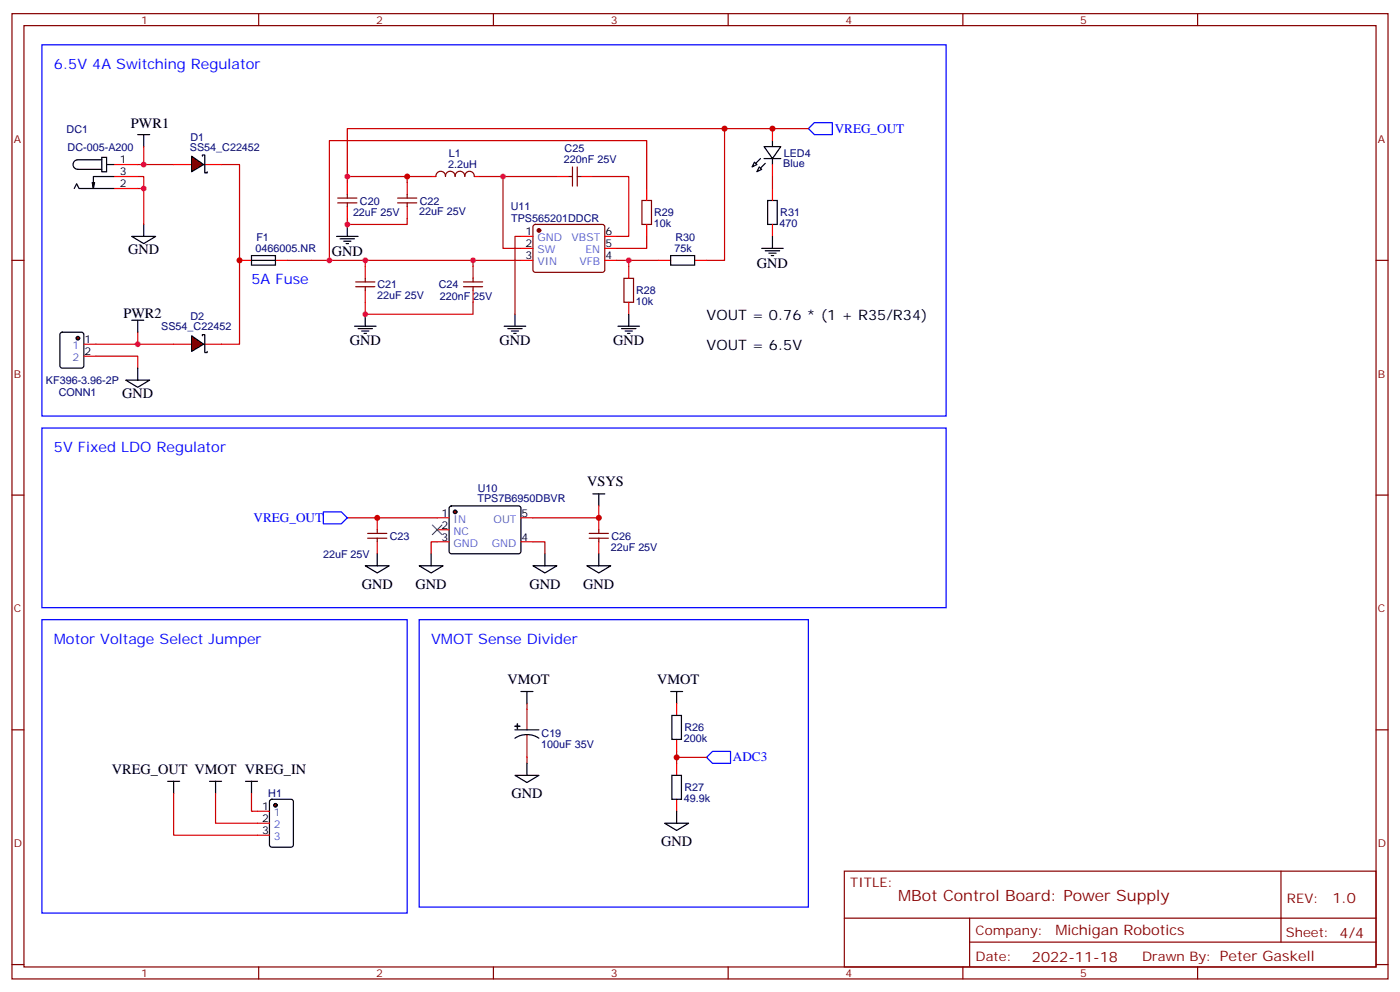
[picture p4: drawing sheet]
<svg xmlns="http://www.w3.org/2000/svg" width="412mm" height="292mm" viewBox="0 0 412 292" stroke-linecap="round" stroke-linejoin="round" font-family="sans-serif">
<g fill="none" stroke="#870000" stroke-width=".35">
<path d="M3.5 4h405.4v284.4h-405.4zM7.1 7.5h398.2v277.3h-398.2zM76.2 4v3.5M145.3 4v3.5M214.5 4v3.5M283.6 4v3.5M352.8 4v3.5M99.5 59.8h5.6M99.5 58.3h5.6M102.3 57.3v1M102.3 59.8v1M117.1 59.8h5.7"/>
<path d="M117.1 58.3h5.7M119.9 57.3v1M119.9 59.8v1M128.4 52a1.41 1.41 0 0 1 1.4-1.5 1.41 1.41 0 0 1 1.4 1.5M131.2 52a1.41 1.41 0 0 1 1.4-1.6 1.41 1.41 0 0 1 1.4 1.6M134.1 52a1.41 1.41 0 0 1 1.4-1.6 1.41 1.41 0 0 1 1.4 1.6 1.4 1.4 0 0 1 1.4-1.5 1.4 1.4 0 0 1 1.4 1.5M167.6 52h1M168.6 49.2v5.6M170 49.2v5.6M170 52h1.1M189.1 59.1h2.8v7h-2.8zM3.5 76.7h3.6"/>
<path d="M157.2 66.3l.5-.2 20 .1 .5 .6-.1 13-.7 .4h-20l-.4-.7v-12.7zM405.3 76.7h3.6M104.8 84.5h5.6M104.8 83h5.6M107.6 82v1M107.6 84.5v1M136.5 84.5h5.7M136.5 83h5.7M139.3 82v1M139.3 84.5v1M183.8 82h2.8v7h-2.8zM3.5 145.8h3.6"/>
<path d="M405.3 145.8h3.6M3.5 215h3.6M405.3 215h3.6M248.7 256.6h156.6v28.2h-156.6zM377.3 256.6v20.9M248.7 270.5h156.5M285.6 277.5h119.6M285.6 270.5v14.1M3.5 284.1h3.6M76.2 284.8v3.6M145.3 284.8v3.6M214.5 284.8v3.6"/>
<path d="M283.6 284.8v3.6M352.8 284.8v3.6M405.3 284.1h3.6"/>
</g>
<circle cx="158.7" cy="67.9" r=".53" fill="#870000" stroke="#870000" stroke-width=".35"/>
<g fill="none" stroke="#f00" stroke-width=".35">
<path d="M102.3 53.8v3.5M119.9 53.8v3.5M127 52h1.4M139.7 52h1.4M164 52h3.6M171.1 52h3.5M190.5 55.5v3.6M102.3 60.8v3.5M107.6 78.5v3.5M119.9 60.8v3.5M139.3 78.5v3.5M153.5 69.6h3.5"/>
<path d="M153.5 73.2h3.5M153.5 76.7h3.5M178.2 69.6h3.5M178.2 73.2h3.5M178.2 76.7h3.5M185.2 78.5v3.5M190.5 66.1v3.5M194 76.7h3.6M204.6 76.7h3.5M107.6 85.5v3.5M139.3 85.5v3.5M185.2 89v3.6"/>
</g>
<g fill="none" stroke="#c00" stroke-width=".35">
<path d="M40.6 55.5h1.7v10.6M40.6 52h1.7v3.5M42.3 43.2v5.3h-1.7M42.3 48.5h8.9M102.3 52v-14.1h111.1v38.8h-5.3M119.9 52h-17.6v1.8M127 52h-7.1v1.8M141.1 52h7.1M164 52h-15.8v21.2h5.3M174.6 52h10.6v17.6h-3.5M190.5 55.5v-14.1h-93.5v35.3M70.6 76.7v24.7h-5.3"/>
<path d="M91.7 76.7h15.9v1.8M102.3 64.3v1.8h17.6v-1.8M107.6 76.7h31.7v1.8M139.3 76.7h14.2M153.5 69.6h-1.8v23M181.7 76.7h3.5v1.8M185.2 76.7h8.8M190.5 69.6v3.6h-8.8M40.6 97.9v3.5h-12.4M107.6 89v3.6h31.7v-3.6M28.2 104.9h12.4v3.5M40.6 101.4h10.6"/>
<path d="M155.2 207.2v1.8M155.2 223.1v1.8"/>
</g>
<g fill="none" stroke="#000" stroke-width=".35">
<path d="M40.6 39.7h3.5M42.3 39.7v3.5M38.8 69.6h7.1l-3.6 2.2zM42.3 66.1v3.5M99.1 69.6h6.4M100.2 70.3h4.2M101.2 71h2.2M102 71.8h.7M102.3 66.1v3.5M197.6 75.3h7v2.8h-7zM17.9 98.1l.4-.2h5.7l.6 .4 .1 9.4-.5 .7h-5.9l-.6-.4-.1-9.4zM38.8 94.3h3.5"/>
<path d="M40.6 94.3v3.6M104.4 96.1h6.4M105.5 96.8h4.2M106.5 97.5h2.2M107.2 98.2h.7M107.6 92.6v3.5M148.5 96.1h6.4M149.6 96.8h4.2M150.6 97.5h2.2M151.3 98.2h.7M151.7 92.6v3.5M182 96.1h6.4"/>
<path d="M183.1 96.8h4.2M184.1 97.5h2.2M184.9 98.2h.7M185.2 92.6v3.5M37 112h7.1l-3.5 2.1zM40.6 108.4v3.6M174.6 145.5h3.6M176.4 145.5v3.5M153.5 203.7h3.5M155.2 203.7v3.5M49.4 230.2h3.5M51.2 230.2v3.5"/>
<path d="M61.7 230.2h3.6M63.5 230.2v3.5M72.3 230.2h3.5M74.1 230.2v3.5M151.7 228.4h7l-3.5 2.1zM155.2 224.9v3.5"/>
</g>
<path d="M238.1 37.9l1.8-1.8h5.3v3.6h-5.3z" fill="none" stroke="#00f" stroke-width=".35"/>
<circle cx="22.9" cy="99.6" r=".53" fill="#870000" stroke="#000" stroke-width=".35"/>
<path d="M70.6 76.7h3.5M81.1 76.7h3.6M24.7 101.4h3.5M24.7 104.9h3.5" fill="none" stroke="#f00" stroke-width=".35"/>
<path d="M222.2 47.8l.8 .7-1.5 .7zM223.7 49.2l.7 .7-1.4 .7zM74.1 75.3h7v2.8h-7zM74.1 76.7h7" fill="none" stroke="#000" stroke-width=".35"/>
<path d="M65.3 48.5h5.3v28.2M84.7 76.7h7" fill="none" stroke="#c00" stroke-width=".35"/>
<g fill="#870000" stroke="#000" stroke-width=".35">
<path d="M224 49.5l1.4-1.4z"/>
<path d="M224 46.7l-1.4 1.4z"/>
</g>
<path d="M59.6 46v-.4h.7v5.3h.7v-.3M225.1 43.2h4.9l-2.5 3.5zM225.1 46.7h4.9M226.1 59.1h2.9v7h-2.9zM227.5 41.4v1.8M227.5 46.7v1.8M224.4 73.2h6.3M225.4 73.9h4.3M226.5 74.6h2.1M227.2 75.3h.7M227.5 69.6v3.6" fill="none" stroke="#000" stroke-width=".35"/>
<path d="M227.5 37.9v3.5M51.2 48.5h5.2M60 48.5h5.3M227.5 48.5v3.5M227.5 55.5v3.6M227.5 66.1v3.5" fill="none" stroke="#f00" stroke-width=".35"/>
<path d="M213.4 37.9h24.7M227.5 52v3.5" fill="none" stroke="#c00" stroke-width=".35"/>
<path d="M56.4 46l3.6 2.5-3.6 2.1z" fill="#870000" stroke="#000" stroke-width=".35"/>
<path d="M51.2 101.4h5.2M60 101.4h5.3" fill="none" stroke="#f00" stroke-width=".35"/>
<path d="M59.6 98.9v-.3h.7v5.3h.7v-.4" fill="none" stroke="#000" stroke-width=".35"/>
<path d="M56.4 98.9l3.6 2.5-3.6 2.1z" fill="#870000" stroke="#000" stroke-width=".35"/>
<path d="M51.2 233.7v12.3h24.6M63.5 233.7v8.8h12.3M74.1 233.7v5.3h1.7" fill="none" stroke="#c00" stroke-width=".35"/>
<path d="M132.5 149.2l.5-.2 20 .1 .5 .6-.1 13-.6 .4h-20.1l-.4-.7v-12.7z" fill="none" stroke="#000" stroke-width=".35"/>
<circle cx="134.1" cy="150.8" r=".53" fill="#870000" stroke="#000" stroke-width=".35"/>
<path d="M111.1 152.5v3.6M111.1 159.6v3.5M128.8 152.5h3.5M128.8 156.1h3.5M128.8 159.6h3.5M153.5 152.5h3.5M153.5 159.6h3.5M176.4 152.5v3.6M176.4 159.6v3.5" fill="none" stroke="#f00" stroke-width=".35"/>
<path d="M108.3 158.5h5.6M108.3 157.1h5.6M111.1 156.1v1M111.1 158.5v1.1M173.6 158.5h5.6M173.6 157.1h5.6M176.4 156.1v1M176.4 158.5v1.1" fill="none" stroke="#870000" stroke-width=".35"/>
<path d="M128.8 159.6h-1.8v3.5M157 159.6h3.5v3.5M176.4 149v3.5h-19.4" fill="none" stroke="#c00" stroke-width=".35"/>
<path d="M107.6 166.7h7.1l-3.6 2.1zM111.1 163.1v3.6M123.5 166.7h7l-3.5 2.1zM127 163.1v3.6M157 166.7h7l-3.5 2.1zM160.5 163.1v3.6M172.9 166.7h7l-3.5 2.1zM176.4 163.1v3.6M79.6 235.7l.5-.3h5.6l.7 .5v12.9l-.4 .7-5.9 .1-.7-.5v-13z" fill="none" stroke="#000" stroke-width=".35"/>
<path d="M127.4 154.7l2.8 2.8M130.2 154.7l-2.8 2.8" fill="none" stroke="#3c3" stroke-width=".35"/>
<circle cx="81.1" cy="237.2" r=".53" fill="#870000" stroke="#000" stroke-width=".35"/>
<path d="M33.5 52h7.1M33.5 55.5h7.1M33.5 48.5h7.1M155.2 209v6M155.2 216.4v6.7M75.8 239h3.6M75.8 242.5h3.6M75.8 246h3.6" fill="none" stroke="#f00" stroke-width=".35"/>
<path d="M21.9 55.5l.7-1.4 .7 1.4h10.2M27.9 53.8l-.4 1.7M30 46.4h1.4v4.2h-1.4zM30 47.1h-7.1a1.41 1.41 0 0 0-1.4 1.4 1.41 1.41 0 0 0 1.4 1.4h7.1M31.4 48.5h2.1M33.5 52h-6v3.5l-.3-1.7M151.7 217.5a6.4 6.4 0 0 1 7 0M151.7 215h7" fill="none" stroke="#000" stroke-width=".35"/>
<path d="M102.3 152.5h26.5" fill="none" stroke="#c00" stroke-width=".35"/>
<path d="M95.2 150.8h5.3l1.8 1.7-1.8 1.8h-5.3z" fill="none" stroke="#00f" stroke-width=".35"/>
<g fill="#870000" stroke="#000" stroke-width=".35">
<path d="M151.7 213.9l1.4 .1z"/>
<path d="M152.4 213.2v1.4z"/>
</g>
<path d="M197.6 203.7h3.5M197.9 210.7h2.8v7.1h-2.8zM199.3 203.7v3.5M197.9 228.4h2.8v7h-2.8zM199.3 239v3.5M195.8 242.5h7l-3.5 2.1z" fill="none" stroke="#000" stroke-width=".35"/>
<path d="M199.3 207.2v3.5M199.3 217.8v3.5M199.3 224.9v3.5M199.3 235.4v3.6" fill="none" stroke="#f00" stroke-width=".35"/>
<path d="M12.3 13.2h266.4v109.4h-266.4zM12.3 126.1h266.4v52.9h-266.4zM12.3 182.5h107.6v86.5h-107.6zM123.5 182.5h114.6v84.7h-114.6zM208.1 223.1l1.8-1.8h5.3v3.6h-5.3z" fill="none" stroke="#00f" stroke-width=".35"/>
<path d="M199.3 221.3v1.8h8.8M199.3 223.1v1.8" fill="none" stroke="#c00" stroke-width=".35"/>
<g fill="#f0c">
<circle cx="139.3" cy="76.7" r=".88"/>
<circle cx="148.2" cy="52" r=".88"/>
<circle cx="102.3" cy="66.1" r=".88"/>
<circle cx="185.2" cy="76.7" r=".88"/>
<circle cx="102.3" cy="52" r=".88"/>
<circle cx="97" cy="76.7" r=".88"/>
<circle cx="107.6" cy="76.7" r=".88"/>
<circle cx="107.6" cy="92.6" r=".88"/>
<circle cx="42.3" cy="55.5" r=".88"/>
<circle cx="40.6" cy="101.4" r=".88"/>
<circle cx="42.3" cy="48.5" r=".88"/>
</g>
<g fill="#c00">
<circle cx="70.6" cy="76.7" r=".88"/>
<circle cx="213.4" cy="37.9" r=".88"/>
<circle cx="119.9" cy="52" r=".88"/>
<circle cx="227.5" cy="37.9" r=".88"/>
<circle cx="176.4" cy="152.5" r=".88"/>
<circle cx="111.1" cy="152.5" r=".88"/>
<circle cx="199.3" cy="223.1" r=".88"/>
</g>
<text font-size="4.6" fill="#800" x="264.6" y="265.4">MBot Control Board: Power Supply</text>
<g font-size="4.2" fill="#00f">
<text x="15.9" y="20.2">6.5V 4A Switching Regulator</text>
<text x="74.1" y="83.7">5A Fuse</text>
<text x="15.9" y="133.1">5V Fixed LDO Regulator</text>
<text x="15.9" y="189.6">Motor Voltage Select Jumper</text>
<text x="127" y="189.6">VMOT Sense Divider</text>
</g>
<g font-size="4.2">
<text x="38.6" y="37.6">PWR1</text>
<text x="37.7" y="74.9">GND</text>
<text x="97.7" y="75.3">GND</text>
<text x="223" y="78.8">GND</text>
<text x="36.3" y="93.6">PWR2</text>
<text x="208.1" y="94.3">VOUT = 0.76 * (1 + R35/R34)</text>
<text x="103" y="101.7">GND</text>
<text x="147.1" y="101.7">GND</text>
<text x="180.6" y="101.7">GND</text>
<text x="208.1" y="103.2">VOUT = 6.5V</text>
<text x="36" y="117.3">GND</text>
<text x="173" y="143.3">VSYS</text>
<text x="106.5" y="173.4">GND</text>
<text x="122.4" y="173.4">GND</text>
<text x="155.9" y="173.4">GND</text>
<text x="171.8" y="173.4">GND</text>
<text x="149.5" y="201.6">VMOT</text>
<text x="193.6" y="201.6">VMOT</text>
<text x="32.9" y="228.1">VREG_OUT VMOT VREG_IN</text>
<text x="150.6" y="235.2">GND</text>
<text x="194.7" y="249.3">GND</text>
</g>
<g font-size="4.2" fill="#800">
<text x="392.5" y="265.9">1.0</text>
<text x="310.9" y="275.4">Michigan Robotics</text>
<text x="304" y="283.2">2022-11-18</text>
</g>
<g font-size="3.9" fill="#00f">
<text x="245.9" y="39.2">VREG_OUT</text>
<text x="74.7" y="153.8">VREG_OUT</text>
<text x="215.9" y="224.3">ADC3</text>
</g>
<g font-size="3.9" fill="#800">
<text x="250.5" y="261.2">TITLE:</text>
<text x="379.1" y="265.9">REV:</text>
<text x="287.4" y="275.4">Company:</text>
<text x="378.7" y="276">Sheet: 4/4</text>
<text x="287.4" y="283.1">Date:</text>
<text x="336.4" y="283.2">Drawn By: Peter Gaskell</text>
</g>
<g font-size="3.2" fill="#800">
<text x="41.6" y="7">1</text>
<text x="110.8" y="7">2</text>
<text x="179.9" y="7">3</text>
<text x="249.1" y="7">4</text>
<text x="318.2" y="7">5</text>
<text x="4.1" y="42.1">A</text>
<text x="405.9" y="42.1">A</text>
<text x="4.1" y="111.3">B</text>
<text x="405.9" y="111.3">B</text>
<text x="4.1" y="180.4">C</text>
<text x="405.9" y="180.4">C</text>
<text x="4.1" y="249.6">D</text>
<text x="405.9" y="249.6">D</text>
<text x="41.6" y="287.8">1</text>
<text x="110.8" y="287.8">2</text>
<text x="179.9" y="287.8">3</text>
<text x="249.1" y="287.8">4</text>
<text x="318.2" y="287.8">5</text>
</g>
<g font-size="3.2" fill="#000080">
<text x="19.6" y="39.1">DC1</text>
<text x="56.1" y="41.4">D1</text>
<text x="19.9" y="44.4">DC-005-A200</text>
<text x="55.9" y="44.6">SS54_C22452</text>
<text x="132.2" y="46.2">L1</text>
<text x="166.3" y="44.9">C25</text>
<text x="230.9" y="46.1">LED4</text>
<text x="132" y="49.4">2.2uH</text>
<text x="166.1" y="48.1">220nF 25V</text>
<text x="230.7" y="49.3">Blue</text>
<text x="104" y="63.8">22uF 25V</text>
<text x="106" y="60.3">C20</text>
<text x="123.5" y="63.5">22uF 25V</text>
<text x="123.7" y="60.3">C22</text>
<text x="150.4" y="62">U11</text>
<text x="150.6" y="65.5">TPS565201DDCR</text>
<text x="192.7" y="63.7">R29</text>
<text x="229.8" y="63.7">R31</text>
<text x="75.5" y="71">F1</text>
<text x="192.6" y="66.9">10k</text>
<text x="199" y="70.9">R30</text>
<text x="229.7" y="66.9">470</text>
<text x="75.3" y="74.2">0466005.NR</text>
<text x="198.7" y="74.2">75k</text>
<text x="111.1" y="88.1">22uF 25V</text>
<text x="111.2" y="84.9">C21</text>
<text x="129.3" y="84.9">C24</text>
<text x="129.5" y="88.4">220nF 25V</text>
<text x="187.3" y="89.9">10k</text>
<text x="187.4" y="86.7">R28</text>
<text x="56.1" y="94.3">D2</text>
<text x="47.5" y="97.2">SS54_C22452</text>
<text x="13.5" y="113.1">KF396-3.96-2P</text>
<text x="17.3" y="116.6">CONN1</text>
<text x="140.7" y="148">TPS7B6950DBVR</text>
<text x="140.8" y="144.8">U10</text>
<text x="114.8" y="159">C23</text>
<text x="180.1" y="159">C26</text>
<text x="95.2" y="164.3">22uF 25V</text>
<text x="179.9" y="162.3">22uF 25V</text>
<text x="201.6" y="215.5">R26</text>
<text x="159.5" y="220.4">100uF 35V</text>
<text x="159.5" y="217.2">C19</text>
<text x="201.4" y="218.7">200k</text>
<text x="201.6" y="233.1">R27</text>
<text x="79" y="234.8">H1</text>
<text x="201.4" y="236.3">49.9k</text>
</g>
<g font-size="3.2">
<text x="35.3" y="51.6">3</text>
<text x="35.3" y="48.1">1</text>
<text x="35.3" y="55.2">2</text>
<text x="154.8" y="69.3">1</text>
<text x="178.3" y="69.3">6</text>
<text x="154.8" y="72.8">2</text>
<text x="154.8" y="76.3">3</text>
<text x="178.3" y="76.3">4</text>
<text x="178.3" y="72.8">5</text>
<text x="24.9" y="101">1</text>
<text x="24.9" y="104.6">2</text>
<text x="130.1" y="152.2">1</text>
<text x="130.1" y="155.7">2</text>
<text x="153.6" y="152.2">5</text>
<text x="130.1" y="159.2">3</text>
<text x="153.6" y="159.2">4</text>
<text x="77.2" y="238.6">1</text>
<text x="77.2" y="242.1">2</text>
<text x="77.2" y="245.7">3</text>
</g>
<g font-size="3.2" fill="#36c">
<text x="158.3" y="71">GND</text>
<text x="168.4" y="71">VBST</text>
<text x="158.3" y="74.6">SW</text>
<text x="172.5" y="74.6">EN</text>
<text x="158.3" y="78.1">VIN</text>
<text x="170.7" y="78.1">VFB</text>
<text x="21.4" y="102.8">1</text>
<text x="21.4" y="106.3">2</text>
<text x="133.6" y="154">IN</text>
<text x="145.4" y="154">OUT</text>
<text x="133.6" y="157.5">NC</text>
<text x="133.6" y="161">GND</text>
<text x="144.9" y="161">GND</text>
<text x="80.7" y="240.4">1</text>
<text x="80.7" y="243.9">2</text>
<text x="80.7" y="247.4">3</text>
</g>
</svg>
